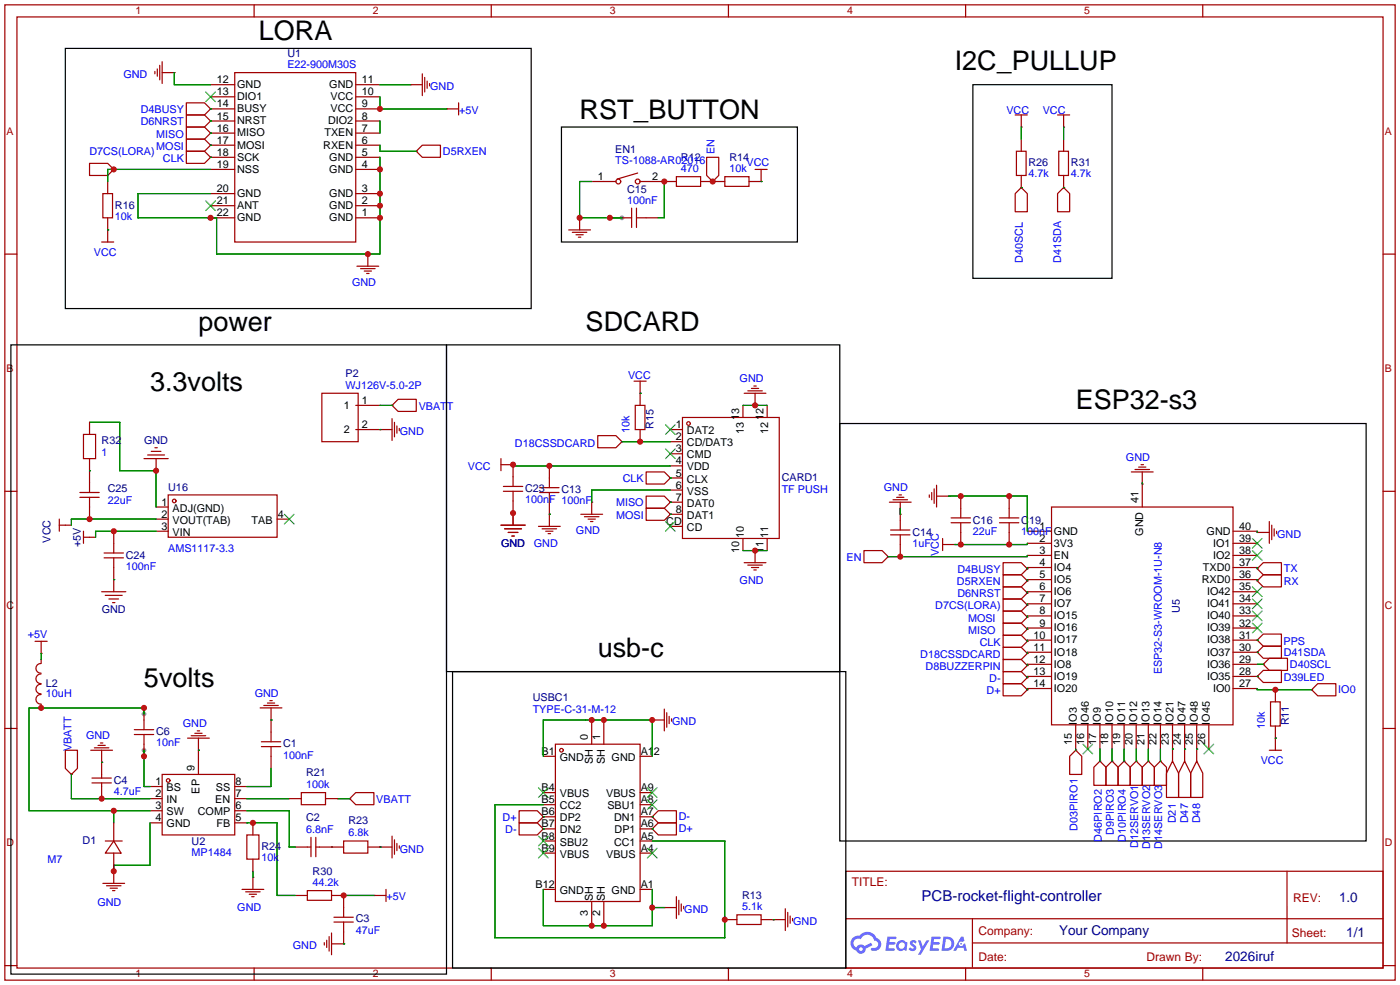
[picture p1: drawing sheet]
<svg xmlns="http://www.w3.org/2000/svg" width="294mm" height="207mm" viewBox="0 0 294 207" stroke-linecap="round" stroke-linejoin="round" font-family="sans-serif">
<g fill="#999">
<circle cx="130.6" cy="45.7" r=".51"/>
<circle cx="30.2" cy="149.9" r=".51"/>
<circle cx="30.2" cy="157.5" r=".51"/>
</g>
<g fill="none" stroke="#a10000" stroke-width=".25">
<path d="M1 1h291.9v204.7h-291.9zM3.6 3.6h286.7v199.6h-286.7zM53.3 1v2.6M103.1 1v2.6M152.9 1v2.6M202.7 1v2.6M252.5 1v2.6M1 53.3h2.6M290.3 53.3h2.6M1 103.1h2.6M290.3 103.1h2.6M1 152.9h2.6"/>
<path d="M290.3 152.9h2.6M177.5 182.9h112.8v20.3h-112.8zM177.6 192.8h112.6M204.1 197.9h86.1M204.1 192.8v10.2M270.2 182.9v15M1 202.7h2.6M53.3 203.2v2.5M103.1 203.2v2.5M152.9 203.2v2.5M202.7 203.2v2.5M252.5 203.2v2.5"/>
<path d="M290.3 202.7h2.6"/>
</g>
<g fill="#5487ff">
<path d="M191.2 197.5l.5-.2 .4 .1 .3 .3-.2 .4a.33 .33 0 0 0-.3-.3 .33 .33 0 0 0-.4 .1l.1 .1a.86 .86 0 0 1 .7 .7 .86 .86 0 0 1-.3 .8l-.7 .1-.6-.4 .4-.4 .5 .3 .2-.1v-.2a.88 .88 0 0 1-.6-1.3z"/>
<path d="M192.7 197.4h.6l.4 1.3 .8-1.3h.6l-1.8 3h-.6l.6-1.1z"/>
<path d="M186.3 196.6h1.6l.3 .1-.1 .4h-1.3l-.1 .6h1.1l.2 .3-.3 .3h-1.1l-.1 .8h1.2l.1 .2-.1 .2-1.8 .1z"/>
<path d="M195.6 196.6h1.6l.2 .1v.4h-1.3l-.1 .6h1.1l.2 .3-.3 .3h-1.1l-.1 .8h1.2l.1 .2-.1 .2-1.9 .1z"/>
<path d="M201.7 196.6h.5l.3 .9-.5 .2a.5 .5 0 0 0-.7 .2 .5 .5 0 0 0 .3 .7 .5 .5 0 0 0 .6-.4l.4-.2 .4 1.6h-.6l-.1-.7h-1.2l-.4 .7h-.6z"/>
<path d="M198 196.6l-.4 3h1a1.51 1.51 0 0 0 1.7-1.5 1.51 1.51 0 0 0-1.8-1.5zM198.6 197.1a1.02 1.02 0 0 1 1.1 1.2 1.02 1.02 0 0 1-1.4 .8z"/>
<path d="M188.5 197.6a1.11 1.11 0 0 0-.3 1.6 1.11 1.11 0 0 0 1.6 .2l.5 .2 .2-1.7-.4-.2a1.02 1.02 0 0 0-1.6-.1zM188.6 198.5a.67 .67 0 0 1 1.3 0 .67 .67 0 0 1-1.3 0z"/>
<path d="M179 196.9a1.58 1.58 0 0 0 .8 2.6 1.01 1.01 0 0 0 1.1 .7 1.01 1.01 0 0 0 .8-1.1l1.4-.7-.3-.5-1.3 .7a1.03 1.03 0 0 0-1.7 .3 1 1 0 0 1-.5-1.4 1 1 0 0 1 1.4-.3 1.49 1.49 0 0 1 1.5-1 1.49 1.49 0 0 1 1.4 1.2 .82 .82 0 0 1 .7 1.1 .82 .82 0 0 1-1.2 .5l-.3 .1v.3a1.4 1.4 0 0 0 2-.6 1.4 1.4 0 0 0-.8-1.9 2.19 2.19 0 0 0-3.7-.5l-.8 .1zM180.3 199.2a.4 .4 0 0 1 .8 0 .4 .4 0 0 1-.8 0z"/>
<circle cx="201.8" cy="198.1" r=".19"/>
</g>
<g fill="none" stroke="#a10000" stroke-width=".25">
<path d="M32.5 15v.5M33 14.5v1.5M33.5 13.7v3.1M34 15.2h2.6M34 13v4.5M36.6 15.2h.1M44.2 17.8h5.1M49.3 15.2h25.4v35.6h-25.4zM74.7 17.8h5.1M86.1 17.8h.1M86.1 17.8h2.5M88.6 15.5v4.6"/>
<path d="M89.2 16.3v3M89.7 17v1.5M90.2 17.5v.5M18.8 34.3h3.8l1.3 1.3-1.3 1.2h-3.8zM22.6 38.1v2.5M23.9 35.6h.1M39.1 26.7h3.8l1.3 1.2-1.3 1.3h-3.8zM39.1 29.2h3.8l1.3 1.3-1.3 1.3h-3.8zM39.1 31.8h3.8l1.3 1.2-1.3 1.3h-3.8zM39.1 21.6h3.8l1.3 1.3-1.3 1.2h-3.8zM39.1 24.1h3.8l1.3 1.3-1.3 1.3h-3.8zM44.2 27.9h.1"/>
<path d="M44.2 30.5h.1M44.2 33h.1M44.2 22.9h.1M44.2 25.4h.1M44.2 35.6h5.1M44.2 33h5.1M44.2 30.5h5.1M44.2 27.9h5.1M44.2 25.4h5.1M44.2 22.9h5.1M44.2 20.3h5.1M74.7 35.6h5.1"/>
<path d="M74.7 33h5.1M74.7 30.5h5.1M74.7 27.9h5.1M74.7 25.4h5.1M74.7 22.9h5.1M74.7 20.3h5.1M87.4 31.8h.1M88.6 30.5h3.9v2.5h-3.9l-1.2-1.2zM93.7 22.9h.1M93.7 22.9h2.6M96.3 21.6v2.5M124.2 38.1h5.1"/>
<path d="M133.9 36.3l-4.4 1.3M134.4 38.1h7.6M142 37.1h5.1v2h-5.1zM147.1 38.1h5M148.3 33h2.6v3.8l-1.3 1.3-1.3-1.3zM149.6 38.1h.1M152.1 37.1h5.1v2h-5.1zM157.2 38.1h2.6M158.5 35.6h2.5M159.8 38.1h.1M159.8 35.6v2.5M213.1 24.1h2.5"/>
<path d="M213.4 31.8h2v5h-2zM214.4 26.7h.1M214.4 39.4l1.2 1.2v3.9h-2.5v-3.9zM214.4 39.4h.1M214.4 24.1v2.6M214.4 29.2v2.6M214.4 36.8v2.6M222 24.1h2.5M222.2 31.8h2.1v5h-2.1zM223.3 26.7h.1M223.3 39.4l1.2 1.2v3.9h-2.5v-3.9zM223.3 39.4h.1"/>
<path d="M223.3 24.1v2.6M223.3 29.2v2.6M223.3 36.8v2.6M21.3 50.8h2.6M21.6 40.6h2v5.1h-2zM22.6 48.3h.1M22.6 45.7v5.1M44.2 45.7h5.1M44.2 43.2h5.1M44.2 40.6h5.1M74.7 45.7h5.1M74.7 43.2h5.1"/>
<path d="M74.7 40.6h5.1M74.9 55.9h4.6M75.7 56.4h3M76.5 56.9h1.5M77 57.4h.5M77.2 53.3h.1M77.2 53.3v2.6M119.4 48.3h4.6M120.1 48.8h3.1M120.9 49.3h1.5M121.4 49.8h.5M121.7 45.7h.1"/>
<path d="M121.7 45.7v2.6M128 45.7h4.6M132.6 43.7v4.1M133.6 45.7h4.6M133.6 43.7v4.1M17.5 91.2h2.6v5.1h-2.6zM18.8 88.6v2.6M18.8 96.3v7.1M30.2 96.3h5.1M31 95.5h3.5M31.7 94.7h2.1M32.5 94h.5"/>
<path d="M32.8 96.3v2.5M67.6 82.6h7.6v10.1h-7.6zM74.7 85.1h5.1M74.7 90.2h7.6M79.8 90.2h.1M82.3 85.1l1.3-1.3h3.8v2.6h-3.8zM82.3 85.1h.1M82.3 87.9v4.6M82.8 88.6v3.1M83.3 89.4v1.5M83.8 89.9v.5M105.2 97.5h2.5"/>
<path d="M105.2 96.3v2.5M107.7 97.5h.1M107.7 97.5v4.6M115.3 97.8v4.6M125.5 91.4h3.8l1.3 1.3-1.3 1.3h-3.8zM130.6 92.7h.1M133.1 80h2.5M133.3 85.1h2.1v5.1h-2.1zM134.4 82.6h.1M134.4 80v5.1M134.4 90.2v2.5M135.6 99.1h3.8l1.3 1.2-1.3 1.3h-3.8z"/>
<path d="M140.7 90.2h2.6M140.7 92.7h2.6M140.7 95.3h2.6M140.7 97.8h2.6M143.3 87.6h20.3v25.4h-20.3zM156 85.1v2.5M156.2 82.6h4.6M157 82h3M157.7 81.5h1.6M158.2 81h.5M158.5 85.1h.1M158.5 82.6v2.5"/>
<path d="M161 85.1v2.5M237.5 99.1h4.6M238.3 98.6h3M239 98h1.5M239.5 97.5h.5M239.8 99.1v7.3M12.4 110.2h2.6M12.4 109v2.5M16.8 104.4h4M16.8 103.4h4M17.5 112.8h2.6M17.5 111.5v2.5"/>
<path d="M18.8 104.4v4.6M21.8 117.1h4.1M21.8 116.1h4.1M23.9 111.5v4.6M23.9 117.1v7.1M32.8 111.5h2.5M32.8 109h2.5M32.8 106.4h2.5M35.3 103.9h22.9v8.9h-22.9zM58.2 109h2.5M105.2 110.2h5M105.7 103.1h4"/>
<path d="M105.7 102.1h4M105.9 111h3.6M106.7 111.8h2M107.4 112.5h.5M107.7 103.1v7.1M113 110.5h4.6M113.3 103.4h4M113.3 102.4h4M113.8 111h3M114.6 111.5h1.5M115.1 112h.5M115.3 108h.1"/>
<path d="M115.3 103.4v7.1M121.9 108h4.6M122.7 108.5h3M123.4 109h1.6M124 109.5h.5M124.2 105.4h.1M124.2 105.4v2.6M135.6 104.1h3.8l1.3 1.3-1.3 1.3h-3.8zM135.6 106.7h3.8l1.3 1.3-1.3 1.2h-3.8zM140.7 105.4h.1M140.7 108h.1M140.7 100.3h.1"/>
<path d="M140.7 100.3h2.6M140.7 102.9h2.6M140.7 105.4h2.6M140.7 108h2.6M140.7 110.5h2.6M156 113v2.6M156.2 118.1h4.6M157 118.6h3M157.7 119.1h1.6M158.2 119.6h.5M158.5 115.6h.1M158.5 115.6v2.5"/>
<path d="M161 113v2.6M181.4 115.6h3.8l1.2 1.2-1.2 1.3h-3.8zM186.4 116.8h.1M186.7 105.4h4.6M186.9 111.3h4.1M186.9 112.3h4.1M187.5 104.9h3M188.2 104.4h1.5M188.7 103.9h.5M189 108h.1M189 105.4v5.9M189 112.3v4.5"/>
<path d="M195.1 103.9v.5M195.6 103.4v1.5M196.1 102.6v3.1M196.6 104.1h2.5M196.6 101.9v4.5M197.9 114.3h2.5M197.9 113v2.6M199.1 104.1h.1M199.6 109.7h4.1M199.6 108.7h4.1M200.4 114.3h.1M201.7 104.1v4.6"/>
<path d="M201.7 109.7v4.6M209.8 109.7h4.1M209.8 108.7h4.1M210.6 118.1h3.8l1.2 1.3-1.2 1.3h-3.8zM211.8 104.1v4.6M211.8 109.7v4.6M215.6 119.4h.1M215.6 119.1h5.1M215.6 116.6h5.1M215.6 114h5.1M215.6 111.5h5.1M220.7 106.4h38.1v45.7h-38.1z"/>
<path d="M239.8 101.6h.1M258.8 119.1h5.1M258.8 116.6h5.1M258.8 114h5.1M258.8 111.5h5.1M263.9 119.4h.1M263.9 111.8h.1M263.9 111.8h2.5M265.2 118.1h3.8v2.6h-3.8l-1.3-1.3zM266.4 109.5v4.5M267 110.2v3.1M267.5 111v1.5"/>
<path d="M268 111.5v.5M7.4 134.6h2.5M8.6 139.3a1.01 1.01 0 0 0-1.1 1 1.01 1.01 0 0 0 1.1 1M8.6 137.2h.1M8.6 134.6v2.6M8.6 138.4v.8M21.3 124.2h5.1M22.1 125h3.6M22.9 125.7h2M23.6 126.5h.5M210.6 135.9h3.8l1.2 1.3-1.2 1.2h-3.8zM210.6 125.7h3.8l1.2 1.3-1.2 1.3h-3.8z"/>
<path d="M210.6 120.7h3.8l1.2 1.2-1.2 1.3h-3.8zM210.6 138.4h3.8l1.2 1.3-1.2 1.3h-3.8zM210.6 123.2h3.8l1.2 1.3-1.2 1.2h-3.8zM210.6 133.4h3.8l1.2 1.2-1.2 1.3h-3.8zM210.6 128.3h3.8l1.2 1.2-1.2 1.3h-3.8zM210.6 130.8h3.8l1.2 1.3-1.2 1.3h-3.8zM215.6 137.2h.1M215.6 127h.1M215.6 121.9h.1M215.6 139.7h.1M215.6 124.5h.1M215.6 134.6h.1"/>
<path d="M215.6 129.5h.1M215.6 132.1h.1M215.6 139.4h5.1M215.6 136.9h5.1M215.6 134.4h5.1M215.6 131.8h5.1M215.6 129.3h5.1M215.6 126.7h5.1M215.6 124.2h5.1M215.6 121.7h5.1M258.8 139.4h5.1M258.8 136.9h5.1"/>
<path d="M258.8 134.4h5.1M258.8 131.8h5.1M258.8 129.3h5.1M258.8 126.7h5.1M258.8 124.2h5.1M258.8 121.7h5.1M263.9 136.9h.1M263.9 134.4h.1M263.9 121.9h.1M265.2 139.4l1.2-1.2h3.9v2.5h-3.9zM265.2 139.4h.1M265.2 135.6h3.8v2.6h-3.8l-1.3-1.3z"/>
<path d="M265.2 133.1h3.8v2.5h-3.8l-1.3-1.2zM265.2 120.7h3.8v2.5h-3.8l-1.3-1.3zM8.6 143.6a1.01 1.01 0 0 0-1.1 1 1.01 1.01 0 0 0 1.1 1M8.6 141.5a1.01 1.01 0 0 0-1.1 1 1.01 1.01 0 0 0 1.1 1M8.6 145.8a1.01 1.01 0 0 0-1.1 1 1.01 1.01 0 0 0 1.1 1M8.6 147.8v.8M13.7 157.5h2.6v3.8l-1.3 1.3-1.3-1.3zM19 157.5h4.6M19.8 157h3.1M20.6 156.5h1.5M21.1 156h.5M21.3 157.5v5.8"/>
<path d="M28.2 154.2h4.1M28.2 153.2h4.1M30.2 148.6v4.6M30.2 154.2v4.6M39.4 154.9h4.5M40.1 154.4h3.1M40.9 153.9h1.5M41.4 153.4h.5M41.7 157.5h.1M41.7 154.9v7.7M54.6 148.6h4.6M54.9 156.7h4"/>
<path d="M54.9 155.7h4M55.4 148.1h3M56.1 147.6h1.6M56.6 147.1h.5M56.9 151.1h.1M56.9 148.6v7.1M56.9 156.7v4.6M114 158.8h2.6M116.6 156.2h17.8v33h-17.8zM124.2 151.1v5.1M126.7 151.1v5.1M134.4 158.8h2.5"/>
<path d="M136.9 151.1h.1M136.9 151.1h2.5M139.4 148.8v4.6M140 149.6v3.1M140.5 150.4v1.5M141 150.9v.5M210.6 141h3.8l1.2 1.2-1.2 1.3h-3.8zM210.6 143.5h3.8l1.2 1.3-1.2 1.3h-3.8zM215.6 142.2h.1M215.6 144.8h.1M215.6 144.5h5.1M215.6 142h5.1"/>
<path d="M224.5 158.8l1.3-1.3 1.3 1.3v3.8h-2.6zM225.8 157.5h.1M225.8 152.1v5.1M228.3 152.1v5.1M230.9 159.8l1.3 1.2v3.8h-2.6v-3.8zM230.9 159.8h.1M230.9 152.1v5.1M233.4 159.8l1.3 1.2v3.8h-2.5v-3.8zM233.4 159.8h.1M233.4 152.1v5.1M236 159.8l1.2 1.2v3.8h-2.5v-3.8zM236 159.8h.1"/>
<path d="M236 152.1v5.1M238.5 159.8h.1M238.5 152.1v5.1M241 159.8h.1M241 152.1v5.1M243.6 159.8l1.3 1.2v3.8h-2.6v-3.8zM243.6 159.8h.1M243.6 152.1v5.1M246.1 159.8l1.3 2.5v5.1h-2.5v-5.1zM246.1 152.1v7.7M248.7 159.8l1.2 2.5v5.1h-2.5v-5.1zM248.7 152.1v7.7"/>
<path d="M251.2 159.8l1.3 2.5v5.1h-2.6v-5.1zM251.2 152.1v7.7M253.7 152.1v5.1M258.8 144.5h5.1M258.8 142h5.1M263.9 142h.1M265.2 140.7h3.8v2.6h-3.8l-1.3-1.3zM266.4 157.5h2.6M266.7 147.3h2v5.1h-2zM267.7 154.9h.1M267.7 144.8v2.5M267.7 152.4v5.1"/>
<path d="M275.3 144.8l1.3-1.3h3.8v2.6h-3.8zM275.3 144.8h.1M15 162.6h.1M19.3 163.3h4.1M19.3 164.3h4.1M21.3 160h.1M21.3 164.3v3.3M22.1 176.5h3.6M23.9 176.5l1.5 2.6h-3.3zM23.9 172.7v3.8M23.9 179.1v6.3M31.5 165.1h2.5"/>
<path d="M31.5 167.6h2.5M31.5 170.2h2.5M31.5 172.7h2.5M34 162.6h15.3v12.7h-15.3zM49.3 165.1h2.5M49.3 167.6h2.5M49.3 170.2h2.5M49.3 172.7h2.5M51.8 175.3h2.6v5h-2.6zM53.1 172.7v2.6M60.7 167.6h2.5M62 177.8h3.3"/>
<path d="M63.2 166.4h5.1v2.5h-5.1zM65.3 175.8v4M66.3 175.8v4M66.3 177.8h5.8M68.3 167.6h2.6M72.1 176.5h5.1v2.6h-5.1zM73.4 167.6h.1M74.7 166.4h3.8v2.5h-3.8l-1.3-1.3zM77.2 177.8h5.1M79.8 177.8h.1M82.3 175.5v4.6M82.8 176.3v3"/>
<path d="M83.3 177v1.6M83.8 177.5v.6M109 170.2h3.8l1.2 1.3-1.2 1.2h-3.8zM109 172.7h3.8l1.2 1.3-1.2 1.3h-3.8zM114 171.5h.1M114 174h.1M114 166.4h2.6M114 168.9h2.6M114 171.5h2.6M114 174h2.6M114 176.5h2.6M114 179.1h2.6"/>
<path d="M134.4 166.4h2.5M134.4 168.9h2.5M134.4 171.5h2.5M134.4 174h2.5M134.4 176.5h2.5M134.4 179.1h2.5M136.9 171.5l1.3-1.3h3.8v2.5h-3.8zM136.9 171.5h.1M136.9 174l1.3-1.3h3.8v2.6h-3.8zM136.9 174h.1M237.2 161l1.3-1.2 1.3 1.2v3.8h-2.6zM239.8 161l1.2-1.2 1.3 1.2v3.8h-2.5z"/>
<path d="M21.6 185.4h4.6M22.4 185.9h3M23.1 186.4h1.5M23.6 186.9h.5M23.9 182.9h.1M50.8 186.7h4.6M51.6 187.2h3M52.3 187.7h1.5M52.8 188.2h.5M53.1 184.2h.1M53.1 180.3v2.6M53.1 184.2v2.5"/>
<path d="M62 188h2.5M64.5 186.9h5.1v2.1h-5.1zM68.1 197.9v.5M68.6 197.4v1.5M69.1 196.6v3M69.6 188h2.5v4.5M69.6 198.1h2.5M69.6 195.8v4.6M70.1 192.5h4.1M70.1 193.5h4.1M72.1 198.1h.1M72.1 193.5v4.6"/>
<path d="M78.5 188h.1M78.5 188h2.5M81 186.7v2.5M114 186.7h2.6M124.2 189.2v5.1M126.7 189.2v5.1M134.4 186.7h2.5M139.4 190.5h.1M139.4 190.5h2.6M142 188.2v4.6M142.5 189v3M143 189.7v1.6"/>
<path d="M143.5 190.2v.6M152.1 193h2.6M154.7 192h5.1v2.1h-5.1zM159.8 193h5M162.3 193h.1M164.8 190.8v4.5M165.4 191.5v3.1M165.9 192.3v1.5M166.4 192.8v.5"/>
<circle cx="129.8" cy="38.1" r=".51"/>
<circle cx="133.9" cy="38.1" r=".51"/>
<circle cx="144.5" cy="88.9" r=".38"/>
<circle cx="36.6" cy="105.2" r=".38"/>
<circle cx="117.9" cy="157.5" r=".38"/>
<circle cx="35.3" cy="163.8" r=".38"/>
</g>
<g fill="none" stroke="#3c3" stroke-width=".25">
<path d="M43.2 19.3l2 2M45.2 19.3l-2 2M43.2 42.2l2 2M45.2 42.2l-2 2M139.7 89.2l2 2M139.7 94.2l2 2.1M141.7 89.2l-2 2M141.7 94.2l-2 2.1M59.7 108l2 2M61.7 108l-2 2M139.7 109.5l2 2M141.7 109.5l-2 2"/>
<path d="M262.9 115.6l2 2M262.9 113l2 2.1M264.9 115.6l-2 2M264.9 113l-2 2.1M262.9 130.8l2 2M262.9 128.3l2 2M262.9 125.7l2 2.1M262.9 123.2l2 2M264.9 130.8l-2 2M264.9 128.3l-2 2M264.9 125.7l-2 2.1M264.9 123.2l-2 2"/>
<path d="M227.3 156.2l2.1 2M229.4 156.2l-2.1 2M252.7 156.2l2.1 2M254.8 156.2l-2.1 2M113 165.4l2.1 2M113 175.5l2.1 2M113 178.1l2.1 2M115.1 165.4l-2.1 2M115.1 175.5l-2.1 2M115.1 178.1l-2.1 2M135.9 178.1l2 2M135.9 167.9l2 2"/>
<path d="M135.9 165.4l2 2M137.9 178.1l-2 2M137.9 167.9l-2 2M137.9 165.4l-2 2"/>
</g>
<path d="M13.7 10.2h97.8v54.6h-97.8zM204.2 17.8h29.2v40.6h-29.2zM117.9 26.7h49.5v24.1h-49.5zM2.3 72.4h91.4v132.1h-91.4zM93.7 72.4h82.6v68.6h-82.6zM176.3 88.9h110.5v87.6h-110.5zM95 141h82.5v62.2h-82.5z" fill="none" stroke="#000" stroke-width=".25"/>
<g fill="none" stroke="#008700" stroke-width=".25">
<path d="M36.6 15.2v2.6h7.6M79.8 17.8h6.3M44.2 33h.1M44.2 30.5h.1M44.2 27.9h.1M44.2 25.4h.1M44.2 22.9h.1M44.2 35.6h-21.6v2.5M79.8 33v20.3h-34.3v-7.6h-16.5v-5.1h15.2M79.8 20.3v2.6h13.9M79.8 25.4v2.5M79.8 30.5v1.3h7.6"/>
<path d="M124.2 38.1h-2.5v7.6h8.9M139.4 38.1v7.6h-1.2M149.6 38.1h.1M159.8 38.1h.1M214.4 39.4h.1M214.4 26.7v2.5M223.3 39.4h.1M223.3 26.7v2.5M22.6 48.3h.1M18.8 98.8h.1M18.8 88.6h6.3v10.2h7.7v7.6M79.8 90.2h.1"/>
<path d="M79.8 85.1h2.5M107.7 97.5v.3h33M130.6 92.7h10.1M134.4 82.6h.1M156 85.1h5M32.8 109h-17.8v1.2M32.8 111.5h-12.7v1.3M107.7 107.7h.1M115.3 108h.1M140.7 100.3h.1M140.7 108h.1M140.7 105.4h.1"/>
<path d="M140.7 102.9h-16.5v2.5M156 115.6h5M189 106.7v1.3M199.1 104.1h16.5v7.4M215.6 114v.3h-15.2M215.6 116.6v.2h-29.2M215.6 119.1v.3M239.8 101.3v.3M263.9 111.5v.3M263.9 119.1v.3M8.6 137.2v1.2M23.9 121.7h.1"/>
<path d="M215.6 121.7v.2M215.6 124.2v.3M215.6 126.7v.3M215.6 129.3v.2M215.6 131.8v.3M215.6 134.4v.2M215.6 136.9v.3M215.6 139.4v.3M263.9 134.4h.1M263.9 136.9h.1M263.9 121.7v.2M263.9 139.4h1.3"/>
<path d="M30.2 157.5v7.6h1.3M30.2 149.9v-1.3h-24.1v21.6h25.4M41.7 157.5h.1M56.9 151.1h.1M114 158.8v-7.7h22.9v7.7M215.6 142v.2M215.6 144.5v.3M225.8 157.2v.3M230.9 157.2v2.6M233.4 157.2v2.6M236 157.2v2.6M238.5 157.2v2.6"/>
<path d="M241 157.2v2.6M243.6 157.2v2.6M246.1 157.2h.1M248.7 157.2h.1M251.2 157.2h.1M263.9 142h.1M263.9 144.5v.3h11.4M267.7 154.9h.1M15 162.6v5h16.5M21.3 160h.1M23.9 170.2v2.5M31.5 172.7v8.9h-7.6v1.3"/>
<path d="M51.8 167.6h8.9M51.8 170.2h8.9v7.6h1.3M51.8 172.7h6.4v15.3h3.8M56.9 161.3v3.8h-5.1M69.6 177.8h.1M70.9 167.6h2.5M79.8 177.8h.1M114 174h.1M114 171.5h.1M114 168.9h-10.1v28h48.2v-20.4h-15.2M136.9 171.5h.1M136.9 174h.1"/>
<path d="M53.1 182.9v1.3M72.1 198.1h.1M72.1 188h6.4M114 186.7v7.6h22.9v-7.6M136.9 190.5h2.5M162.3 193h.1"/>
</g>
<g fill="#c00">
<circle cx="44.2" cy="45.7" r=".63"/>
<circle cx="77.2" cy="53.3" r=".63"/>
<circle cx="79.8" cy="45.7" r=".63"/>
<circle cx="79.8" cy="43.2" r=".63"/>
<circle cx="79.8" cy="40.6" r=".63"/>
<circle cx="79.8" cy="35.6" r=".63"/>
<circle cx="79.8" cy="22.9" r=".63"/>
<circle cx="139.4" cy="38.1" r=".63"/>
<circle cx="121.7" cy="45.7" r=".63"/>
<circle cx="128" cy="45.7" r=".63"/>
<circle cx="124.2" cy="151.1" r=".63"/>
<circle cx="126.7" cy="151.1" r=".63"/>
<circle cx="136.9" cy="151.1" r=".63"/>
<circle cx="136.9" cy="190.5" r=".63"/>
<circle cx="126.7" cy="194.3" r=".63"/>
<circle cx="124.2" cy="194.3" r=".63"/>
<circle cx="152.1" cy="193" r=".63"/>
<circle cx="21.3" cy="167.6" r=".63"/>
<circle cx="30.2" cy="148.6" r=".63"/>
<circle cx="8.6" cy="148.6" r=".63"/>
<circle cx="23.9" cy="170.2" r=".63"/>
<circle cx="23.9" cy="182.9" r=".63"/>
<circle cx="53.1" cy="172.7" r=".63"/>
<circle cx="30.2" cy="158.7" r=".63"/>
<circle cx="72.1" cy="188" r=".63"/>
<circle cx="158.5" cy="115.6" r=".63"/>
<circle cx="158.5" cy="85.1" r=".63"/>
<circle cx="107.7" cy="97.5" r=".63"/>
<circle cx="115.3" cy="97.8" r=".63"/>
<circle cx="267.7" cy="144.8" r=".63"/>
<circle cx="201.7" cy="114.3" r=".63"/>
<circle cx="211.8" cy="114.3" r=".63"/>
<circle cx="201.7" cy="104.1" r=".63"/>
<circle cx="211.8" cy="104.1" r=".63"/>
<circle cx="189" cy="116.8" r=".63"/>
<circle cx="134.4" cy="92.7" r=".63"/>
<circle cx="23.9" cy="35.6" r=".63"/>
<circle cx="149.6" cy="38.1" r=".63"/>
<circle cx="107.7" cy="107.7" r=".63"/>
<circle cx="23.9" cy="111.5" r=".63"/>
<circle cx="18.8" cy="109" r=".63"/>
<circle cx="32.8" cy="98.8" r=".63"/>
</g>
<g font-size="5.7">
<text x="54.4" y="8.4">LORA</text>
<text x="200.4" y="14.8">I2C_PULLUP</text>
<text x="121.7" y="24.9">RST_BUTTON</text>
<text x="41.7" y="69.4">power</text>
<text x="122.9" y="69.4">SDCARD</text>
<text x="31.5" y="82.1">3.3volts</text>
<text x="225.8" y="85.9">ESP32-s3</text>
<text x="125.5" y="138">usb-c</text>
<text x="30.2" y="144.3">5volts</text>
</g>
<text font-size="3.1" fill="#000080" x="193.5" y="189.1">PCB-rocket-flight-controller</text>
<g font-size="2.8" fill="#000080">
<text x="281.1" y="189.3">1.0</text>
<text x="222.3" y="196.2">Your Company</text>
<text x="282.6" y="196.7">1/1</text>
<text x="257.2" y="201.8">2026iruf</text>
</g>
<g font-size="2.5" fill="#a00000">
<text x="178.8" y="186">TITLE:</text>
<text x="271.4" y="189.3">REV:</text>
<text x="205.4" y="196.2">Company:</text>
<text x="271.2" y="196.6">Sheet:</text>
<text x="205.4" y="201.7">Date:</text>
<text x="240.7" y="201.8">Drawn By:</text>
</g>
<g font-size="2.3" fill="#000080">
<text x="60.3" y="12">U1</text>
<text x="129.2" y="32.2">EN1</text>
<text x="142.9" y="33.8">R12</text>
<text x="153.1" y="33.8">R14</text>
<text x="215.9" y="34.9">R26</text>
<text x="224.8" y="34.9">R31</text>
<text x="131.6" y="40.4">C15</text>
<text x="24.1" y="43.9">R16</text>
<text x="72.5" y="79.1">P2</text>
<text x="21.3" y="93.2">R32</text>
<text x="30.2" y="93.2">GND</text>
<text x="137.2" y="90" transform="rotate(-90 137.2 90)">R15</text>
<text x="164.1" y="100.9">CARD1</text>
<text x="22.6" y="103.3">C25</text>
<text x="35.3" y="103.1">U16</text>
<text x="110.2" y="103.3">C23</text>
<text x="117.9" y="103.5">C13</text>
<text x="10.6" y="113.9" transform="rotate(-90 10.6 113.9)">VCC</text>
<text x="191.5" y="112.5">C14</text>
<text x="204.2" y="109.9">C16</text>
<text x="214.4" y="109.9">C19</text>
<text x="17" y="114.8" transform="rotate(-90 17 114.8)">+5V</text>
<text x="26.4" y="117.3">C24</text>
<text x="105.2" y="114.8">GND</text>
<text x="21.4" y="128.7">GND</text>
<text x="247.7" y="128.6" transform="rotate(-90 247.7 128.6)">U5</text>
<text x="9.7" y="144.1">L2</text>
<text x="111.8" y="147.1">USBC1</text>
<text x="32.8" y="154.3">C6</text>
<text x="270.6" y="152.3" transform="rotate(-90 270.6 152.3)">R11</text>
<text x="59.4" y="156.8">C1</text>
<text x="23.9" y="164.5">C4</text>
<text x="64.3" y="162.9">R21</text>
<text x="64.3" y="172.3">C2</text>
<text x="73.2" y="173">R23</text>
<text x="17.3" y="177.2">D1</text>
<text x="40.2" y="177.4">U2</text>
<text x="54.9" y="178.5">R24</text>
<text x="65.6" y="183.7">R30</text>
<text x="155.8" y="188.7">R13</text>
<text x="74.7" y="193.6">C3</text>
</g>
<g font-size="2.3" fill="#00f">
<text x="25.9" y="16.3">GND</text>
<text x="60.3" y="14.2">E22-900M30S</text>
<text x="29.5" y="23.8">D4BUSY</text>
<text x="90.3" y="18.8">GND</text>
<text x="96.4" y="23.9">+5V</text>
<text x="211.3" y="23.9">VCC</text>
<text x="218.9" y="23.9">VCC</text>
<text x="29.5" y="26.3">D6NRST</text>
<text x="32.8" y="28.9">MISO</text>
<text x="18.8" y="32.6">D7CS(LORA)</text>
<text x="32.8" y="31.4">MOSI</text>
<text x="34.2" y="34">CLK</text>
<text x="93" y="32.5">D5RXEN</text>
<text x="129.2" y="34.5">TS-1088-AR02016</text>
<text x="150" y="32.3" transform="rotate(-90 150 32.3)">EN</text>
<text x="156.7" y="34.8">VCC</text>
<text x="142.9" y="36.1">470</text>
<text x="153.1" y="36.1">10k</text>
<text x="215.9" y="37.2">4.7k</text>
<text x="224.8" y="37.2">4.7k</text>
<text x="24.1" y="46.2">10k</text>
<text x="131.6" y="42.7">100nF</text>
<text x="19.7" y="53.7">VCC</text>
<text x="214.7" y="55.2" transform="rotate(-90 214.7 55.2)">D40SCL</text>
<text x="222.7" y="55.2" transform="rotate(-90 222.7 55.2)">D41SDA</text>
<text x="73.9" y="60">GND</text>
<text x="72.5" y="81.6">WJ126V-5.0-2P</text>
<text x="131.8" y="79.6">VCC</text>
<text x="155.3" y="80.2">GND</text>
<text x="87.9" y="86.1">VBATT</text>
<text x="21.3" y="95.7">1</text>
<text x="83.9" y="91.4">GND</text>
<text x="108.1" y="93.8">D18CSSDCARD</text>
<text x="132.1" y="90.8" transform="rotate(-90 132.1 90.8)">10k</text>
<text x="98.2" y="98.6">VCC</text>
<text x="130.7" y="101.3">CLK</text>
<text x="236.3" y="96.7">GND</text>
<text x="22.6" y="105.9">22uF</text>
<text x="110.2" y="105.5">100nF 100nF</text>
<text x="129.3" y="106.3">MISO</text>
<text x="164.1" y="103.4">TF PUSH</text>
<text x="185.5" y="103.1">GND</text>
<text x="120.9" y="112.1">GND</text>
<text x="129.3" y="108.8">MOSI</text>
<text x="204.2" y="112.2">22uF</text>
<text x="214.4" y="112.3">100nF</text>
<text x="268.1" y="112.8">GND</text>
<text x="26.4" y="119.6">100nF</text>
<text x="35.3" y="115.8">AMS1117-3.3</text>
<text x="112.1" y="114.9">GND</text>
<text x="177.7" y="117.8">EN</text>
<text x="191.5" y="114.8">1uF</text>
<text x="197.1" y="116.7" transform="rotate(-90 197.1 116.7)">VCC</text>
<text x="155.3" y="122.5">GND</text>
<text x="200.9" y="122.9">D5RXEN</text>
<text x="201" y="120.3">D4BUSY</text>
<text x="201" y="125.4">D6NRST</text>
<text x="269.5" y="120.2">TX</text>
<text x="269.5" y="122.7">RX</text>
<text x="196.3" y="127.9">D7CS(LORA)</text>
<text x="203.2" y="130.6">MOSI</text>
<text x="5.8" y="133.8">+5V</text>
<text x="203.2" y="133.1">MISO</text>
<text x="205.6" y="135.6">CLK</text>
<text x="269.4" y="135.4">PPS</text>
<text x="269.5" y="137.8">D41SDA</text>
<text x="193.2" y="138.1">D18CSSDCARD</text>
<text x="194.3" y="140.7">D8BUZZERPIN</text>
<text x="207.7" y="143.2">D-</text>
<text x="243.9" y="141.5" transform="rotate(-90 243.9 141.5)">ESP32-S3-WROOM-1U-N8</text>
<text x="269.5" y="142.9">D39LED</text>
<text x="270.8" y="140.3">D40SCL</text>
<text x="9.7" y="146.4">10uH</text>
<text x="53.5" y="146.3">GND</text>
<text x="111.8" y="149.7">TYPE-C-31-M-12</text>
<text x="207.1" y="145.7">D+</text>
<text x="280.9" y="145.5">IO0</text>
<text x="18.1" y="155.2">GND</text>
<text x="38.4" y="152.6">GND</text>
<text x="141.1" y="152.2">GND</text>
<text x="265.5" y="153" transform="rotate(-90 265.5 153)">10k</text>
<text x="15" y="157.7" transform="rotate(-90 15 157.7)">VBATT</text>
<text x="32.8" y="156.6">10nF</text>
<text x="59.4" y="159.3">100nF</text>
<text x="264.6" y="160.4">VCC</text>
<text x="23.9" y="166.9">4.7uF</text>
<text x="64.3" y="165.4">100k</text>
<text x="79" y="168.6">VBATT</text>
<text x="105.5" y="172.4">D+</text>
<text x="142.5" y="172.2">D-</text>
<text x="246.9" y="172.8" transform="rotate(-90 246.9 172.8)">D21</text>
<text x="249.4" y="172.8" transform="rotate(-90 249.4 172.8)">D47</text>
<text x="251.9" y="172.8" transform="rotate(-90 251.9 172.8)">D48</text>
<text x="40.2" y="179.7">MP1484</text>
<text x="64.3" y="174.8">6.8nF</text>
<text x="73.2" y="175.6">6.8k</text>
<text x="83.9" y="179">GND</text>
<text x="106.1" y="174.9">D-</text>
<text x="142.5" y="174.7">D+</text>
<text x="226.2" y="174.4" transform="rotate(-90 226.2 174.4)">D03PIRO1</text>
<text x="231.3" y="176.6" transform="rotate(-90 231.3 176.6)">D46PIRO2</text>
<text x="233.8" y="175.2" transform="rotate(-90 233.8 175.2)">D9PIRO3</text>
<text x="236.4" y="176.6" transform="rotate(-90 236.4 176.6)">D10PIRO4</text>
<text x="238.9" y="178.1" transform="rotate(-90 238.9 178.1)">D12SERVO1</text>
<text x="241.4" y="178.1" transform="rotate(-90 241.4 178.1)">D13SERVO2</text>
<text x="244" y="178.1" transform="rotate(-90 244 178.1)">D14SERVO3</text>
<text x="10" y="181">M7</text>
<text x="54.9" y="180.8">10k</text>
<text x="65.6" y="186">44.2k</text>
<text x="20.4" y="190.2">GND</text>
<text x="49.8" y="191.1">GND</text>
<text x="81.2" y="189">+5V</text>
<text x="143.6" y="191.6">GND</text>
<text x="155.8" y="191.1">5.1k</text>
<text x="74.7" y="196.1">47uF</text>
<text x="166.5" y="194.1">GND</text>
<text x="61.5" y="199.2">GND</text>
</g>
<g font-size="2.3">
<text x="45.5" y="17.5">12</text>
<text x="75.9" y="17.5">11</text>
<text x="45.5" y="20">13</text>
<text x="45.5" y="22.5">14</text>
<text x="49.8" y="18.5">GND</text>
<text x="49.8" y="21">DIO1</text>
<text x="49.8" y="23.6">BUSY</text>
<text x="69.1" y="18.5">GND</text>
<text x="69.4" y="23.6">VCC</text>
<text x="69.4" y="21">VCC</text>
<text x="75.9" y="22.5">9</text>
<text x="75.9" y="20">10</text>
<text x="45.5" y="25.1">15</text>
<text x="45.5" y="27.6">16</text>
<text x="49.8" y="26.1">NRST</text>
<text x="49.8" y="28.6">MISO</text>
<text x="68.1" y="28.6">TXEN</text>
<text x="68.9" y="26.1">DIO2</text>
<text x="75.9" y="27.6">7</text>
<text x="75.9" y="25.1">8</text>
<text x="45.5" y="30.2">17</text>
<text x="45.5" y="32.7">18</text>
<text x="45.5" y="35.2">19</text>
<text x="49.8" y="31.2">MOSI</text>
<text x="49.8" y="33.7">SCK</text>
<text x="67.9" y="31.2">RXEN</text>
<text x="69.1" y="33.7">GND</text>
<text x="75.9" y="35.2">4</text>
<text x="75.9" y="32.7">5</text>
<text x="75.9" y="30.2">6</text>
<text x="45.5" y="40.3">20</text>
<text x="49.8" y="36.3">NSS</text>
<text x="49.8" y="41.3">GND</text>
<text x="69.1" y="41.3">GND</text>
<text x="69.1" y="36.3">GND</text>
<text x="75.9" y="40.3">3</text>
<text x="125.5" y="37.8">1</text>
<text x="136.9" y="37.8">2</text>
<text x="45.5" y="42.9">21</text>
<text x="45.5" y="45.4">22</text>
<text x="49.8" y="43.9">ANT</text>
<text x="49.8" y="46.4">GND</text>
<text x="69.1" y="46.4">GND</text>
<text x="69.1" y="43.9">GND</text>
<text x="75.9" y="45.4">1</text>
<text x="75.9" y="42.9">2</text>
<text x="72.1" y="85.8">1</text>
<text x="75.9" y="84.8">1</text>
<text x="75.9" y="89.9">2</text>
<text x="141.9" y="89.9">1</text>
<text x="155.2" y="88.1" transform="rotate(-90 155.2 88.1)">13</text>
<text x="160.2" y="88.1" transform="rotate(-90 160.2 88.1)">12</text>
<text x="72.1" y="90.9">2</text>
<text x="141.9" y="92.4">2</text>
<text x="141.9" y="94.9">3</text>
<text x="144.2" y="91.1">DAT2</text>
<text x="144.2" y="93.7">CD/DAT3</text>
<text x="156.2" y="91.1" transform="rotate(-90 156.2 91.1)">13</text>
<text x="161.3" y="91.1" transform="rotate(-90 161.3 91.1)">12</text>
<text x="141.9" y="97.5">4</text>
<text x="141.9" y="100">5</text>
<text x="144.2" y="96.2">CMD</text>
<text x="144.2" y="98.7">VDD</text>
<text x="144.2" y="101.3">CLX</text>
<text x="33.9" y="106.1">1</text>
<text x="36.2" y="107.4">ADJ(GND)</text>
<text x="141.9" y="102.6">6</text>
<text x="141.9" y="105.1">7</text>
<text x="141.9" y="107.6">8</text>
<text x="144.2" y="103.8">VSS</text>
<text x="144.2" y="106.4">DAT0</text>
<text x="239" y="105.6" transform="rotate(-90 239 105.6)">41</text>
<text x="33.9" y="108.7">2</text>
<text x="33.9" y="111.2">3</text>
<text x="36.2" y="109.9">VOUT(TAB)</text>
<text x="36.2" y="112.5">VIN</text>
<text x="52.8" y="109.9">TAB</text>
<text x="58.3" y="108.7">4</text>
<text x="139.9" y="110.2">CD</text>
<text x="144.2" y="108.9">DAT1</text>
<text x="144.2" y="111.4">CD</text>
<text x="156.2" y="113" transform="rotate(-90 156.2 113)">10</text>
<text x="161.3" y="113" transform="rotate(-90 161.3 113)">11</text>
<text x="218.2" y="113.7">2</text>
<text x="218.2" y="111.2">1</text>
<text x="221.2" y="112.2">GND</text>
<text x="240" y="112.5" transform="rotate(-90 240 112.5)">GND</text>
<text x="253.3" y="112.2">GND</text>
<text x="260.1" y="113.7">39</text>
<text x="260.1" y="111.2">40</text>
<text x="155.2" y="116" transform="rotate(-90 155.2 116)">10</text>
<text x="160.2" y="116" transform="rotate(-90 160.2 116)">11</text>
<text x="218.2" y="118.8">4</text>
<text x="218.2" y="116.3">3</text>
<text x="221.2" y="119.8">IO4</text>
<text x="221.2" y="117.3">EN</text>
<text x="221.2" y="114.8">3V3</text>
<text x="252.5" y="119.8">TXD0</text>
<text x="254.7" y="117.3">IO2</text>
<text x="254.7" y="114.8">IO1</text>
<text x="260.1" y="118.8">37</text>
<text x="260.1" y="116.3">38</text>
<text x="218.2" y="123.9">6</text>
<text x="218.2" y="121.4">5</text>
<text x="221.2" y="124.9">IO6</text>
<text x="221.2" y="122.4">IO5</text>
<text x="252.3" y="122.4">RXD0</text>
<text x="253.4" y="124.9">IO42</text>
<text x="260.1" y="123.9">35</text>
<text x="260.1" y="121.4">36</text>
<text x="218.2" y="131.5">9</text>
<text x="218.2" y="129">8</text>
<text x="218.2" y="126.4">7</text>
<text x="221.2" y="130">IO15</text>
<text x="221.2" y="127.5">IO7</text>
<text x="253.4" y="130">IO40</text>
<text x="253.4" y="127.5">IO41</text>
<text x="260.1" y="131.5">32</text>
<text x="260.1" y="129">33</text>
<text x="260.1" y="126.4">34</text>
<text x="216.9" y="136.6">11</text>
<text x="216.9" y="134.1">10</text>
<text x="221.2" y="137.6">IO18</text>
<text x="221.2" y="135.1">IO17</text>
<text x="221.2" y="132.5">IO16</text>
<text x="253.4" y="137.6">IO37</text>
<text x="253.4" y="135.1">IO38</text>
<text x="253.4" y="132.5">IO39</text>
<text x="260.1" y="136.6">30</text>
<text x="260.1" y="134.1">31</text>
<text x="216.9" y="141.7">13</text>
<text x="216.9" y="139.1">12</text>
<text x="221.2" y="142.7">IO19</text>
<text x="221.2" y="140.2">IO8</text>
<text x="253.4" y="142.7">IO35</text>
<text x="253.4" y="140.2">IO36</text>
<text x="260.1" y="141.7">28</text>
<text x="260.1" y="139.1">29</text>
<text x="216.9" y="144.2">14</text>
<text x="221.2" y="145.2">IO20</text>
<text x="254.7" y="145.2">IO0</text>
<text x="260.1" y="144.2">27</text>
<text x="123.4" y="155.4" transform="rotate(-90 123.4 155.4)">0</text>
<text x="125.9" y="155.4" transform="rotate(-90 125.9 155.4)">1</text>
<text x="226" y="152.1" transform="rotate(-90 226 152.1)">IO3</text>
<text x="228.6" y="152.1" transform="rotate(-90 228.6 152.1)">IO46</text>
<text x="231.1" y="152.1" transform="rotate(-90 231.1 152.1)">IO9</text>
<text x="233.6" y="152.1" transform="rotate(-90 233.6 152.1)">IO10</text>
<text x="236.2" y="152.1" transform="rotate(-90 236.2 152.1)">IO11</text>
<text x="238.7" y="152.1" transform="rotate(-90 238.7 152.1)">IO12</text>
<text x="241.3" y="152.1" transform="rotate(-90 241.3 152.1)">IO13</text>
<text x="243.8" y="152.1" transform="rotate(-90 243.8 152.1)">IO14</text>
<text x="246.3" y="152.1" transform="rotate(-90 246.3 152.1)">IO21</text>
<text x="248.9" y="152.1" transform="rotate(-90 248.9 152.1)">IO47</text>
<text x="251.4" y="152.1" transform="rotate(-90 251.4 152.1)">IO48</text>
<text x="254" y="152.1" transform="rotate(-90 254 152.1)">IO45</text>
<text x="40.9" y="161.8" transform="rotate(-90 40.9 161.8)">9</text>
<text x="113.7" y="158.4">B1</text>
<text x="117.5" y="159.7">GND</text>
<text x="124.4" y="160.4" transform="rotate(-90 124.4 160.4)">SH</text>
<text x="127" y="160.4" transform="rotate(-90 127 160.4)">SH</text>
<text x="128.4" y="159.7">GND</text>
<text x="134.5" y="158.4">A12</text>
<text x="225" y="156.4" transform="rotate(-90 225 156.4)">15</text>
<text x="227.5" y="156.4" transform="rotate(-90 227.5 156.4)">16</text>
<text x="230.1" y="156.4" transform="rotate(-90 230.1 156.4)">17</text>
<text x="232.6" y="156.4" transform="rotate(-90 232.6 156.4)">18</text>
<text x="235.2" y="156.4" transform="rotate(-90 235.2 156.4)">19</text>
<text x="237.7" y="156.4" transform="rotate(-90 237.7 156.4)">20</text>
<text x="240.2" y="156.4" transform="rotate(-90 240.2 156.4)">21</text>
<text x="242.8" y="156.4" transform="rotate(-90 242.8 156.4)">22</text>
<text x="245.3" y="156.4" transform="rotate(-90 245.3 156.4)">23</text>
<text x="247.9" y="156.4" transform="rotate(-90 247.9 156.4)">24</text>
<text x="250.4" y="156.4" transform="rotate(-90 250.4 156.4)">25</text>
<text x="252.9" y="156.4" transform="rotate(-90 252.9 156.4)">26</text>
<text x="32.6" y="164.8">1</text>
<text x="32.6" y="167.3">2</text>
<text x="35" y="166.1">BS</text>
<text x="41.9" y="166.6" transform="rotate(-90 41.9 166.6)">EP</text>
<text x="45.3" y="166.1">SS</text>
<text x="49.4" y="167.3">7</text>
<text x="49.4" y="164.8">8</text>
<text x="113.7" y="166.1">B4</text>
<text x="117.5" y="167.3">VBUS</text>
<text x="127.3" y="167.3">VBUS</text>
<text x="134.5" y="166.1">A9</text>
<text x="32.6" y="169.9">3</text>
<text x="32.6" y="172.4">4</text>
<text x="35" y="168.6">IN</text>
<text x="35" y="171.1">SW</text>
<text x="35" y="173.7">GND</text>
<text x="41.5" y="171.1">COMP</text>
<text x="45.2" y="168.6">EN</text>
<text x="45.4" y="173.7">FB</text>
<text x="49.4" y="172.4">5</text>
<text x="49.4" y="169.9">6</text>
<text x="113.7" y="168.6">B5</text>
<text x="113.7" y="171.1">B6</text>
<text x="113.7" y="173.7">B7</text>
<text x="117.5" y="169.9">CC2</text>
<text x="117.5" y="172.4">DP2</text>
<text x="127.5" y="169.9">SBU1</text>
<text x="128.9" y="172.4">DN1</text>
<text x="134.5" y="173.7">A6</text>
<text x="134.5" y="171.1">A7</text>
<text x="134.5" y="168.6">A8</text>
<text x="113.7" y="176.2">B8</text>
<text x="113.7" y="178.8">B9</text>
<text x="117.5" y="174.9">DN2</text>
<text x="117.5" y="177.5">SBU2</text>
<text x="128.9" y="177.5">CC1</text>
<text x="129" y="174.9">DP1</text>
<text x="134.5" y="178.8">A4</text>
<text x="134.5" y="176.2">A5</text>
<text x="117.5" y="180">VBUS</text>
<text x="127.3" y="180">VBUS</text>
<text x="112.4" y="186.4">B12</text>
<text x="117.5" y="187.6">GND</text>
<text x="124.4" y="189.2" transform="rotate(-90 124.4 189.2)">SH</text>
<text x="127" y="189.2" transform="rotate(-90 127 189.2)">SH</text>
<text x="128.4" y="187.6">GND</text>
<text x="134.5" y="186.4">A1</text>
<text x="123.4" y="192.2" transform="rotate(-90 123.4 192.2)">3</text>
<text x="125.9" y="192.2" transform="rotate(-90 125.9 192.2)">2</text>
</g>
<g font-size="2.2" fill="#a00000">
<text x="28.4" y="3">1</text>
<text x="78.2" y="3">2</text>
<text x="128" y="3">3</text>
<text x="177.8" y="3">4</text>
<text x="227.6" y="3">5</text>
<text x="1.4" y="28.3">A</text>
<text x="290.7" y="28.3">A</text>
<text x="1.4" y="78">B</text>
<text x="290.7" y="78">B</text>
<text x="1.4" y="127.8">C</text>
<text x="290.7" y="127.8">C</text>
<text x="1.4" y="177.6">D</text>
<text x="290.7" y="177.6">D</text>
<text x="28.4" y="205.2">1</text>
<text x="78.2" y="205.2">2</text>
<text x="128" y="205.2">3</text>
<text x="177.8" y="205.2">4</text>
<text x="227.6" y="205.2">5</text>
</g>
</svg>
